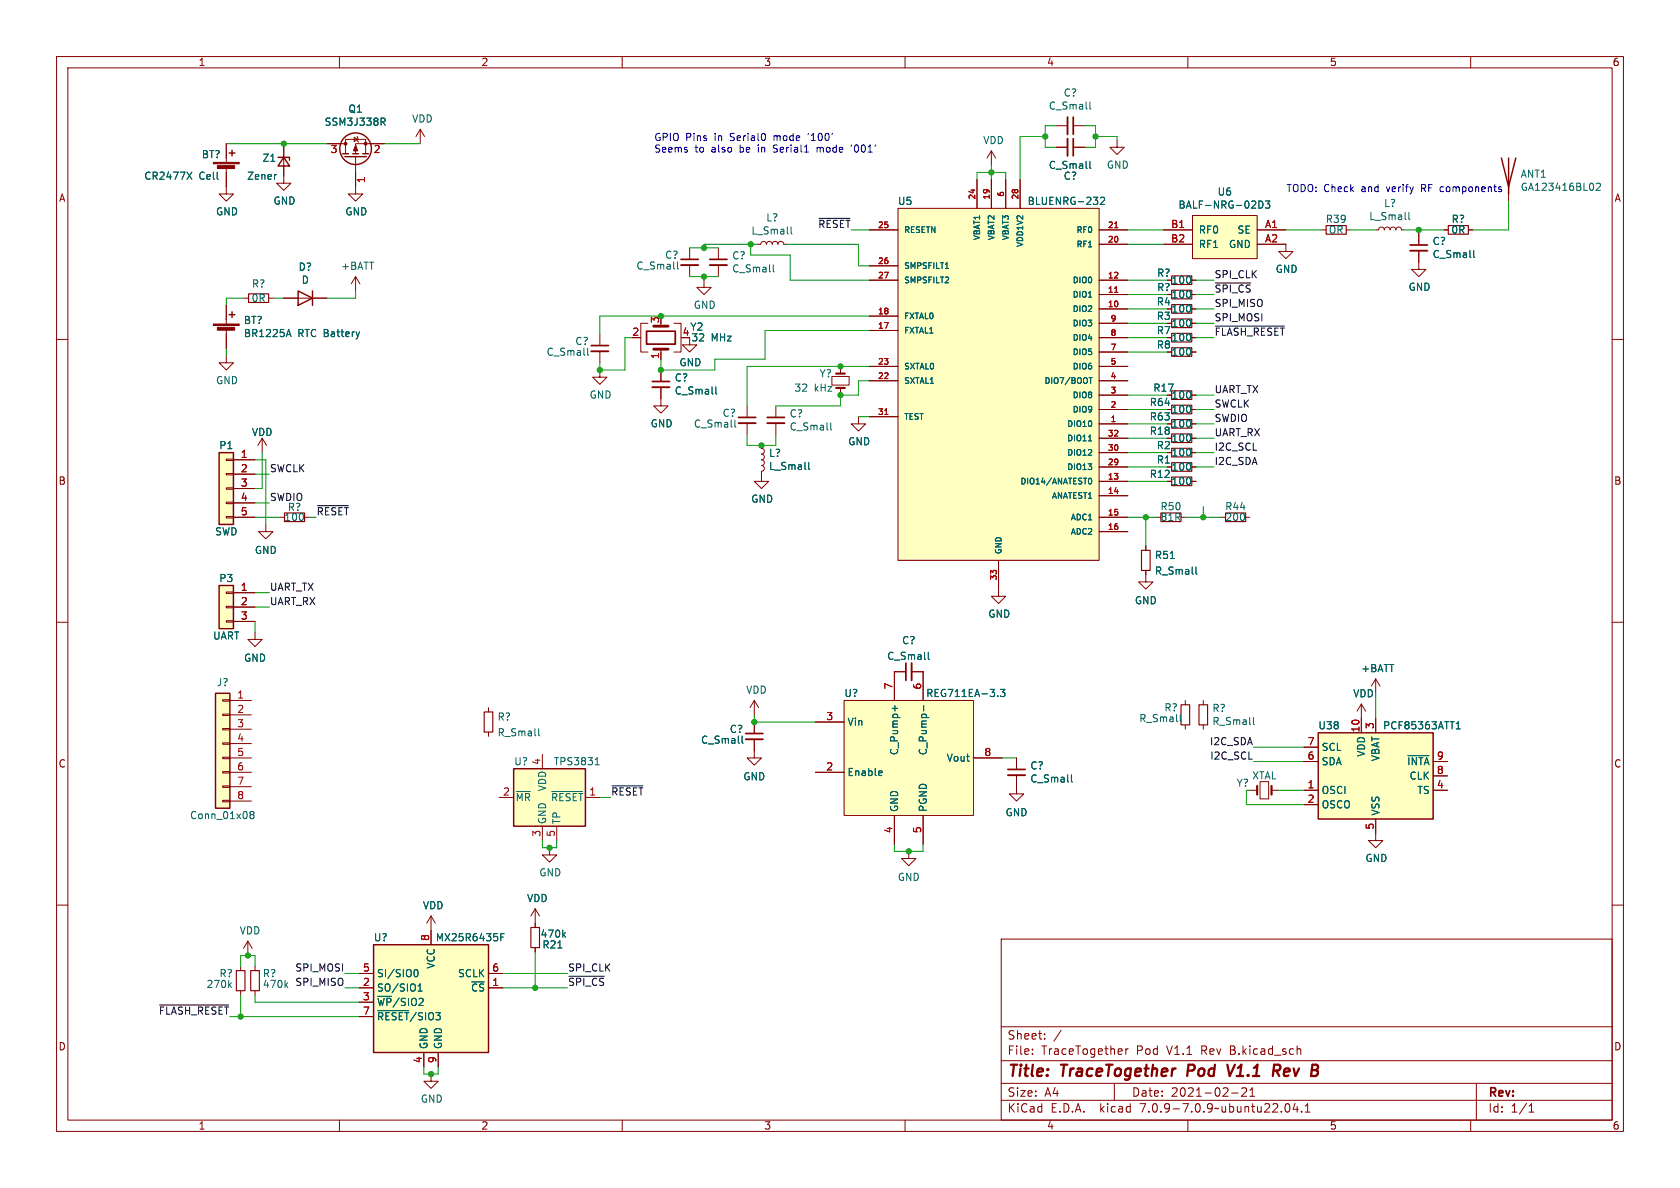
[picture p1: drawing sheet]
<svg xmlns="http://www.w3.org/2000/svg" width="297mm" height="210mm" viewBox="0 0 297 210" stroke-linecap="round" stroke-linejoin="round" font-family="sans-serif">
<g fill="none" stroke="#840000" stroke-width=".18">
<path d="M10 10h277v190h-277zM12 12h273v186h-273zM60 10v2M110 10v2M160 10v2M210 10v2M260 10v2M40 29.7v4.6h1.3l-1.3 1.3-1.3-1.3h1.3M40 25.4v3.3M50.2 26v6.4h1.2l-1.2 1.3-1.3-1.3h1.3M57.8 25.4h3.3M61.1 27.2v-2.6h3.5v2.6"/>
<path d="M62.6 24.3l.6 .3-.6 .4zM62.9 27.7v6.6h1.2l-1.2 1.3-1.3-1.3h1.3M63.1 24.1l.1 .2v.7l.2 .1M67.9 25.4h-5v1.8M74.3 22.9l-.8 1.2M74.3 22.9v2.5M74.3 22.9l.8 1.2M158.7 36.8h35.6v62.3h-35.6zM172.7 31.8v5M175.3 26.7v2.5M175.3 31.8v5M175.3 26.7l-.8 1.2"/>
<path d="M175.3 26.7l.7 1.2M177.8 31.8v5M180.3 31.8v5M186.7 26h2M186.7 22.2h2M189.7 26h2.1M189.7 22.2h2.1M197.5 24.8v1.2h1.3l-1.3 1.3-1.3-1.3h1.3M210.8 38.1h11.4v7.6h-11.4zM266.7 33v2.6M10 60h2M40 54v3.3"/>
<path d="M40 58.3v3.3M43.2 52.7h.7M47.5 52.7h.8M50.2 52.7h7.6M62.9 48.9v2.5M62.9 48.9l-.8 1.3M62.9 48.9l.7 1.3M106 59.1v2M113 59.7h.3M114.6 57.2h-1.3v5h1.3M119.1 57.2h1.3v5h-1.3M121.9 59.7v1.3h1.3l-1.3 1.2-1.3-1.2h1.3"/>
<path d="M121.9 43.8v2M121.9 46.9v2M124.5 49.5v1.3h1.2l-1.2 1.3-1.3-1.3h1.3M127 43.8v2M127 46.9v2M134 43.2h.5l.1-.4 .4-.1 .4 .1 .1 .4 .2-.4 .3-.1 .4 .1 .1 .4 .2-.4 .3-.1 .4 .1 .1 .4 .2-.4 .4-.1 .3 .1 .2 .4h.5M153.7 49.5h5M153.7 58.4h5M153.7 55.9h5M153.7 40.6h5M153.7 47h5M194.3 54.6h5.1"/>
<path d="M194.3 52.1h5.1M194.3 49.5h5.1M194.3 43.2h5.1M194.3 40.6h5.1M194.3 59.7h5.1M194.3 57.2h5.1M205.7 43.2h5.1M205.7 40.6h5.1M210.7 54.6h.8M210.7 52.1h.8M210.7 49.5h.8M210.7 59.7h.8"/>
<path d="M210.7 57.2h.8M222.2 43.2h5.1v1.3h1.3l-1.3 1.2-1.2-1.2h1.2M222.2 40.6h5.1M233.7 40.6h.7M238 40.6h.8M243.2 40.6h.5l.2-.3 .3-.2 .4 .2 .1 .3 .2-.3 .4-.2 .3 .2 .1 .3 .2-.3 .4-.2 .3 .2 .2 .3 .1-.3 .4-.2 .3 .2 .2 .3h.5M250.8 44.3v3.3h1.3l-1.3 1.3-1.2-1.3h1.2M250.8 41.3v2M255.3 40.6h.7M259.6 40.6h.7M285 60h2M40 62.9v1.2h1.3l-1.3 1.3-1.3-1.3h1.3"/>
<path d="M46.4 77.5l-.8 1.2M46.4 77.5v2.5M46.4 77.5l.7 1.2M106 65.4v1.3h1.3l-1.3 1.2-1.2-1.2h1.2M106 62.1v2M116.8 68.5v3.3h1.3l-1.3 1.2-1.2-1.2h1.2M116.8 61.7v1.8M116.8 65.4v2M132.1 71.8v2M132.1 74.8v2M134.6 78.7v.5l.4 .2 .1 .4-.1 .3-.4 .2 .4 .1 .1 .4-.1 .3-.4 .2 .4 .1 .1 .4-.1 .4-.4 .1 .4 .2 .1 .3-.1 .4-.4 .1v1.8h1.3l-1.3 1.3-1.3-1.3h1.3M137.2 71.8v2"/>
<path d="M137.2 74.8v2M147.1 66.5h3v1.6h-3zM148.6 64.8v1.2M148.6 68.6v1.3M151.8 73.7v1.2h1.2l-1.2 1.3-1.3-1.3h1.3M153.7 67.3h5M153.7 64.8h5M153.7 73.7h5M194.3 74.9h5.1M194.3 72.4h5.1M194.3 67.3h5.1M194.3 64.8h5.1"/>
<path d="M194.3 69.9h5.1M194.3 77.5h5.1M194.3 62.2h5.1M206.4 74.9h.7M206.4 72.4h.7M206.4 77.5h.7M210.7 74.9h.8M210.7 72.4h.8M210.7 69.9h.8M210.7 77.5h.8M210.7 62.2h.8M40 91.3h1.3v.3h-1.3z"/>
<path d="M40 88.8h1.3v.2h-1.3zM40 86.2h1.3v.3h-1.3zM40 83.7h1.3v.2h-1.3zM40 81.2h1.3v.2h-1.3zM41.3 91.4h3.8M41.3 81.3h3.8M41.3 83.8h3.8M41.3 86.4h3.8M41.3 88.9h3.8M47 92.7v1.3h1.3l-1.3 1.3-1.3-1.3h1.3M49.5 91.4h.8M53.8 91.4h.8"/>
<path d="M176.5 99.1v6.3h1.3l-1.3 1.3-1.2-1.3h1.2M194.3 85.1h5.1M194.3 87.6h5.1M194.3 91.4h5.1M194.3 94h5.1M194.3 82.6h5.1M194.3 80h5.1M202.6 96.5v.8M204.5 91.4h.7M206.4 85.1h.7M206.4 82.6h.7M208.8 91.4h.7"/>
<path d="M210.7 85.1h.8M210.7 82.6h.8M210.7 80h.8M215.9 91.4h.8M220.2 91.4h.8M10 110h2M40 109.7h1.3v.3h-1.3zM40 107.2h1.3v.2h-1.3zM40 104.6h1.3v.3h-1.3zM41.3 104.8h3.8M41.3 107.3h3.8M41.3 109.9h3.8"/>
<path d="M45.1 111.8v1.2h1.3l-1.3 1.3-1.3-1.3h1.3M160.1 118.7h-2v5.1M161.2 118.7h2v5.1M202.6 100.8v2.1h1.2l-1.2 1.2-1.3-1.2h1.3M285 110h2M39.4 138.9h1.2v.3h-1.2zM39.4 136.4h1.2v.3h-1.2zM39.4 133.9h1.2v.2h-1.2zM39.4 131.3h1.2v.3h-1.2zM39.4 128.8h1.2v.2h-1.2zM39.4 126.2h1.2v.3h-1.2zM39.4 123.7h1.2v.3h-1.2z"/>
<path d="M40.6 123.8h3.8M40.6 126.4h3.8M40.6 128.9h3.8M40.6 131.4h3.8M40.6 134h3.8M40.6 136.5h3.8M40.6 139.1h3.8M86.4 125.1v.8M86.4 129.4v.8M95.9 133.4v2.5M133.3 130.7v3.3h1.3l-1.3 1.3-1.2-1.3h1.2M133.3 123.8v2.6"/>
<path d="M133.3 127.6v2.1M133.3 123.8l-.7 1.3M133.3 123.8l.8 1.3M144.1 136.5h5.1M144.1 127.6h5.1M149.2 123.8h22.9v20.3h-22.9zM172.1 134h5.1M179.7 137v3.3h1.3l-1.3 1.3-1.3-1.3h1.3M179.7 134v2M209.5 123.8v.8M209.5 128.1v.8M212.7 123.8v.8"/>
<path d="M212.7 128.1v.8M221 139.7h1.2M222.8 138.2h1.5v3h-1.5zM224.8 139.7h1.3M230.5 139.7h2.5M230.5 134.6h2.5M230.5 132.1h2.5M240.7 124.5v5M240.7 124.5l-.8 1.2M240.7 124.5l.7 1.2M243.2 120l-.8 1.3M243.2 120v2.6"/>
<path d="M243.2 127v2.5M243.2 120l.8 1.3M253.4 139.7h2.5M253.4 134.6h2.5M253.4 137.2h2.5M10 160h2M39.4 141.5h1.2v.2h-1.2zM40.6 141.6h3.8M88.3 141h2.5M95.9 146.1v2.5M97.2 149.9v1.2h1.2l-1.2 1.3-1.3-1.3h1.3M98.4 146.1v2.5"/>
<path d="M103.5 141h2.5M158.1 144.1v5.1M160.7 150.5v1.3h1.2l-1.2 1.2-1.3-1.2h1.3M163.2 144.1v5.1M230.5 142.2h2.5M243.2 144.8v3.8h1.3l-1.3 1.3-1.3-1.3h1.3M285 160h2M42.5 170.8v.8M42.5 175.1v.8M43.8 166.4l-.7 1.2M43.8 166.4v2.5M43.8 166.4l.8 1.2"/>
<path d="M45.1 170.8v.8M45.1 175.1v.8M63.5 174.6h2.5M63.5 177.2h2.5M63.5 172.1h2.5M63.5 179.7h2.5M76.2 161.9v5.1M76.2 161.9l-.8 1.3M76.2 161.9l.8 1.3M86.4 174.6h2.5M86.4 172.1h2.5M94.6 160.7l-.7 1.2"/>
<path d="M94.6 160.7v3.3M94.6 167.5v.8M94.6 160.7l.8 1.2M177 166h108v32h-108zM60 198v2M74.9 186.1v2.5M76.2 189.9v1.2h1.3l-1.3 1.3-1.3-1.3h1.3M77.5 186.1v2.5M110 198v2M160 198v2M177 194.5h108M177 191.5h108"/>
<path d="M177 187.5h108M177 181.5h108M182.5 186.3v.1M182.5 185.5v.1M184.7 183.6v.1M184.7 182.8v.1M187.6 182.1l-1.3 2M197 191.5v3M199 185.4v1M199.5 185.4l-.3 .1-.2 .2M210 198v2M217.7 193.2h1.2"/>
<path d="M219.5 192.4l.6-.1 .2 .1 .1 .3-.9 1.1h.9M221 193.8h.8M221 192.7l.4-.4v1.5M227.3 195.2l.2-.1a.81 .81 0 0 1 .6 .6 .81 .81 0 0 1-.3 .8l-.1 .1a.81 .81 0 0 1-.4-1.4zM229 195l-.4 1.1h.9M229.3 195.6v1M229.5 185.4h.2l.3 .2v.8M230.1 196.5v.1M230.7 196.6h.9M230.7 195.5l.5-.4v1.5M260 198v2M261 191.5v6.5"/>
<path d="M270.3 196.6h.9M270.3 195.5l.4-.4v1.5"/>
</g>
<path d="M210.1 188.2l-.2 2M217 188.2l.4 2 .9-2M225.3 188.2l.9 .1a.58 .58 0 0 1-.3 1h-.8M225.6 189.3l.6 .9" fill="none" stroke="#840000" stroke-width=".4"/>
<path d="M188.7 20.7v3M188.7 24.5v3.1M120.4 46.9h3M125.5 46.9h3M249.3 44.3h3M104.5 62.1h3.1M115.3 68.5h3.1M130.6 74.8h3M135.6 74.8h3.1M161.2 117.2v3.1M131.8 130.7h3.1M178.2 137h3" fill="none" stroke="#840000" stroke-width=".33"/>
<g fill="none" stroke="#840000" stroke-width=".3">
<path d="M189.7 20.7v3M189.7 24.5v3.1M114.3 58.5h5.1v2.3h-5.1zM120.4 45.8h3M125.5 45.8h3M249.3 43.3h3M104.5 61.1h3.1M115.3 67.4h3.1M130.6 73.8h3M135.6 73.8h3.1M160.1 117.2v3.1M131.8 129.7h3.1"/>
<path d="M178.2 136h3"/>
</g>
<g fill="none" stroke="#006464" stroke-width=".18">
<path d="M192.7 18v1.1l.2 .2M33.1 30.4l.8 1.3M33.9 30.4l-.8 1.3M48.8 30.8h.1M67.4 20.9h.5l.2 .2-.1 .4h-.6M67.7 21.5l.4 .6M192.7 28.5v1.1l.2 .2M194.6 35l.4-.1 .3 .3-.8 .9h.8M222.6 35.5a.64 .64 0 0 1 .7 .7 .64 .64 0 0 1-.7 .6M223.7 35.5h.8l-.4 .5 .3 .1v.6l-.2 .1-.5-.1M249.1 37.6v1.1l.2 .1M282.2 32.5l.5-.1 .2 .3-.8 1h.8"/>
<path d="M50.7 59.1h.6M51 58.2l.5 1.3M63.6 58.7l-.3 .8M119.8 46.3v1.1l.1 .2M136.7 46.8v1.1l.2 .2M139.9 40.1v1.1l.1 .2M167.1 47.5h.6M260.5 44.3v1.1l.2 .1M103.9 61.5v1.1l.2 .2M126.5 68.4v1.1l.2 .2M129.9 74.2v1.1l.2 .2M146.9 74.7v1.1l.1 .2"/>
<path d="M192.4 77.9h.6M192.5 66.8h.6M192.8 66.8v1M143 81.7v1.1l.1 .2M192.5 84.7l.2-.2a.54 .54 0 0 1 .3 .5 .54 .54 0 0 1-.3 .6l-.2-.2M206.9 98.7h.7M164.1 115.3v1.1l.2 .2M211.4 100.2v1.1l.2 .2M91.3 139.9h2.5M95.2 128.8v1.1l.2 .2M97.5 139.9h5.5M105.2 135.2h.7"/>
<path d="M105.3 134.2l.3-.3v1.3M131.2 130.1v1.1l.2 .2M155.8 136.3l.1 .3-.6 .1M155.9 137l-.1 .1M158.2 124.7v1M163.3 124.7v1M176.4 123v.1M176.9 121.9h.7l-.4 .4 .4 .2v.5l-.2 .1-.5-.1M189.4 137v1.1l.2 .1M208.7 126.3v1.1l.1 .2M221.6 126.8v1.1l.2 .2M248.9 133.6h3.7"/>
<path d="M257.4 128.8h.8M257.4 127.9l.4-.3v1.2M44.4 144l-.2-.2 .2-.3h.3l.2 .2-.2 .3M44.4 144l-.2 .2v.4l.2 .1h.4l.1-.2v-.3l-.2-.2M44.4 144h.3M40.6 174.1l.3 .5M40.9 173.7l-.5 .5M50.5 174.1l.4 .5M50.9 173.7l-.5 .5M66.8 178.7h5.5M73.2 171.6l.3-.2a.68 .68 0 0 1 .4 .6 .68 .68 0 0 1-.4 .7l-.3-.3M73.9 175.2h.7"/>
<path d="M73.9 174.3l.4-.4v1.3M88.5 165.6h.5M89.1 165h-.6v1.3M98.6 167.6h.7M99.6 165.2l.4 .5M100 164.8l-.5 .5"/>
</g>
<path d="M147.8 66h1.6M147.8 68.6h1.6M222.2 138.9v1.6M224.8 138.9v1.6" fill="none" stroke="#840000" stroke-width=".38"/>
<g fill="none" stroke="#840000" stroke-width=".25">
<path d="M40.5 27.1h1M41 26.5v1.1M49.1 27.8h2.1v.5M50.2 27.8l1 1.5h-2.1zM60.6 27.2h1M61 27.7h3.8M62.4 27.2h1M64.1 27.2h1.1M265.4 27.9l1.3 5.1 1.3-5.1M266.7 27.9v6.4M40.5 55.6h1M41 55.1v1"/>
<path d="M52.7 51.4l2.5 1.3-2.5 1.3zM55.2 51.4v2.6M38.7 80h2.6v12.7h-2.6zM38.7 103.5h2.6v7.6h-2.6zM38.1 122.6h2.5v20.3h-2.5zM90.8 135.9h12.7v10.2h-12.7zM233 129.5h20.4v15.3h-20.4zM66 167h20.4v19.1h-20.4z"/>
<circle cx="62.9" cy="26.3" r="2.79"/>
</g>
<g fill="none" stroke="#840000" stroke-width=".2">
<path d="M234.4 39.9h3.6v1.5h-3.6zM256 39.9h3.6v1.5h-3.6zM43.9 51.9h3.6v1.6h-3.6zM207.1 56.4h3.6v1.5h-3.6zM207.1 53.8h3.6v1.6h-3.6zM207.1 48.8h3.6v1.5h-3.6zM207.1 51.3h3.6v1.5h-3.6zM207.1 58.9h3.6v1.6h-3.6zM207.1 79.2h3.6v1.6h-3.6zM207.1 74.2h3.6v1.5h-3.6zM207.1 69.1h3.6v1.5h-3.6zM207.1 76.7h3.6v1.5h-3.6z"/>
<path d="M207.1 71.6h3.6v1.6h-3.6zM207.1 61.5h3.6v1.5h-3.6zM50.3 90.7h3.5v1.5h-3.5zM201.8 97.3h1.5v3.5h-1.5zM205.2 90.7h3.6v1.5h-3.6zM207.1 84.3h3.6v1.6h-3.6zM207.1 81.8h3.6v1.5h-3.6zM216.7 90.7h3.5v1.5h-3.5zM85.6 125.9h1.5v3.5h-1.5zM208.8 124.6h1.5v3.5h-1.5zM212 124.6h1.5v3.5h-1.5zM41.8 171.6h1.5v3.5h-1.5z"/>
<path d="M44.3 171.6h1.5v3.5h-1.5zM93.9 164h1.5v3.5h-1.5z"/>
</g>
<g fill="#840000" stroke="#840000" stroke-width=".18">
<path d="M37.7 57.3h4.6v.2h-4.6z"/>
<path d="M38.4 57.9h3.1v.5h-3.1z"/>
<path d="M62.9 25.7l.3 1h-.7z"/>
<path d="M37.7 28.7h4.6v.3h-4.6z"/>
<path d="M38.4 29.3h3.1v.5h-3.1z"/>
<circle cx="64.6" cy="25.4" r=".25"/>
<circle cx="61.1" cy="25.4" r=".25"/>
</g>
<g fill="#ffffc2" stroke="#ffffc2" stroke-width=".18">
<path d="M158.7 36.8h35.6v62.3h-35.6z"/>
<path d="M90.8 135.9h12.7v10.2h-12.7z"/>
<path d="M38.7 103.5h2.6v7.6h-2.6z"/>
<path d="M38.1 122.6h2.5v20.3h-2.5z"/>
<path d="M38.7 80h2.6v12.7h-2.6z"/>
<path d="M149.2 123.8h22.9v20.3h-22.9z"/>
<path d="M66 167h20.4v19.1h-20.4z"/>
<path d="M233 129.5h20.4v15.3h-20.4z"/>
<path d="M210.8 38.1h11.4v7.6h-11.4z"/>
</g>
<path d="M197 51.7h.6M197 40.3h.6M156.4 73.3h.6" fill="none" stroke="#a90000" stroke-width=".18"/>
<path d="M115.6 57.7h2.5M115.6 61.7h2.5" fill="none" stroke="#840000" stroke-width=".51"/>
<path d="M144.8 38.6h5.5M214.9 50h6.2M214.9 57.6h12.2M56.1 89.4h5.5M108.2 138.9h5.5M28.2 177.7h12.2M100.6 172.6h6.2" fill="none" stroke="#0f0f0f" stroke-width=".18"/>
<path d="M136.7 26.8l.2 .1M137 25.6l-.3 .3 .3 .3M142.9 23.6l-.1 .2M144.5 26v.9M144.8 26l-.3 .2M150.6 25.6l-.2 .3M265.4 33.5v.3" fill="none" stroke="#0000c2" stroke-width=".18"/>
<g fill="none" stroke="#009600" stroke-width=".18">
<path d="M40 25.4h17.8M50.2 25.4v.6M67.9 25.4h6.4M172.7 31.8v-1.3h5.1v1.3M175.3 29.2v2.6M184.8 24.1h-4.5v7.7M186.7 22.2h-1.9v3.8h1.9M191.8 22.2h1.9v3.8h-1.9M193.7 24.1h3.8v.7M266.7 35.6v5h-6.4M43.2 52.7h-3.2v1.3M48.3 52.7h1.9"/>
<path d="M62.9 51.4v1.3h-5.1M111.8 59.7h-1.3v5.7h-4.5v-1.3M121.9 43.8h5.1M121.9 48.9h5.1M124.5 48.9v.6M132.7 43.2v1.9h7v4.4h14M134 43.2h-9.5v.6M139.1 43.2h12.7v3.8h1.9M150.5 40.6h3.2M153.7 58.4h-18.4v5.1h-8.9v1.9h-9.6v-1.9M153.7 55.9h-47.7v3.2M199.4 40.6h6.3"/>
<path d="M199.4 57.2h7M199.4 59.7h7M199.4 54.6h7M199.4 49.5h7M199.4 52.1h7M199.4 43.2h6.3M211.5 57.2h3.1M211.5 59.7h3.1M211.5 54.6h3.1M211.5 49.5h3.1M211.5 52.1h3.1M227.3 40.6h6.4"/>
<path d="M238.8 40.6h4.4M248.3 40.6h7M250.8 40.6v.7M40 61.6v1.3M132.1 76.8v1.9h5.1v-1.9M151.8 73.7h1.9M153.7 67.3h-1.9v2.6h-3.2v1.9h-11.4M153.7 64.8h-21.6v7M199.4 69.9h7M199.4 72.4h7M199.4 74.9h7M199.4 77.5h7"/>
<path d="M199.4 62.2h7M211.5 69.9h3.1M211.5 72.4h3.1M211.5 74.9h3.1M211.5 77.5h3.1M45.1 91.4h4.4M45.1 81.3h1.9v11.4M45.1 83.8h2.5M45.1 88.9h2.5M46.4 80v6.4h-1.3M54.6 91.4h1.3M199.4 82.6h7"/>
<path d="M199.4 85.1h7M199.4 91.4h5.1M199.4 80h7M202.6 91.4v5.1M209.5 91.4h6.4M211.5 82.6h3.1M211.5 80h3.1M212.7 89.5v1.9M45.1 109.9v1.9M45.1 104.8h2.5M45.1 107.3h2.5M133.3 126.4v1.2h10.8"/>
<path d="M177.2 134h2.5M220.3 139.7v2.5h10.2M221.6 134.6h8.9M221.6 132.1h8.9M226.1 139.7h4.4M243.2 122.6v4.4M95.9 148.6v1.3h2.5v-1.3M106 141h1.9M158.1 149.2v1.3h5.1v-1.3M42.5 170.8v-1.9h2.6v1.9M42.5 175.9v3.8h21M45.1 175.9v1.3h18.4"/>
<path d="M61 172.1h2.5M61 174.6h2.5M88.9 172.1h11.4M88.9 174.6h11.4M94.6 168.3v6.3M74.9 188.6v1.3h2.6v-1.3"/>
</g>
<g fill="#009600" stroke="#009600" stroke-width=".18">
<circle cx="76.2" cy="189.9" r=".46"/>
<circle cx="94.6" cy="174.6" r=".46"/>
<circle cx="97.2" cy="149.9" r=".46"/>
<circle cx="43.8" cy="168.9" r=".46"/>
<circle cx="132.7" cy="43.2" r=".46"/>
<circle cx="116.8" cy="65.4" r=".46"/>
<circle cx="134.6" cy="78.7" r=".46"/>
<circle cx="124.5" cy="43.8" r=".46"/>
<circle cx="106" cy="65.4" r=".46"/>
<circle cx="116.8" cy="55.9" r=".46"/>
<circle cx="124.5" cy="48.9" r=".46"/>
<circle cx="50.2" cy="25.4" r=".46"/>
<circle cx="133.3" cy="127.6" r=".46"/>
<circle cx="148.6" cy="64.8" r=".46"/>
<circle cx="148.6" cy="69.9" r=".46"/>
<circle cx="160.7" cy="150.5" r=".46"/>
<circle cx="250.8" cy="40.6" r=".46"/>
<circle cx="184.8" cy="24.1" r=".46"/>
<circle cx="175.3" cy="30.5" r=".46"/>
<circle cx="193.7" cy="24.1" r=".46"/>
<circle cx="202.6" cy="91.4" r=".46"/>
<circle cx="212.7" cy="91.4" r=".46"/>
</g>
<g font-size="2.8" fill="#840000">
<text x="178" y="190.9">Title:</text>
<text x="187.7" y="190.9">TraceTogether</text>
<text x="210.7" y="190.9">Pod</text>
<text x="218.7" y="190.9">V1.1</text>
<text x="227.5" y="190.9">Rev</text>
</g>
<g font-size="2.1" fill="#840000">
<text x="178" y="184">Sheet:</text>
<text x="178" y="186.7">File:</text>
<text x="184.1" y="186.7">TraceTogether</text>
<text x="201" y="186.7">Pod</text>
<text x="206.5" y="186.7">V1.1</text>
<text x="212.6" y="186.7">Rev</text>
<text x="217.9" y="186.7">B.kicad_sch</text>
<text x="178" y="196.9">KiCad</text>
<text x="178" y="194.1">Size:</text>
<text x="184.7" y="194.1">A4</text>
<text x="185.7" y="196.9">E.D.A.</text>
<text x="194.6" y="196.9">kicad</text>
<text x="200" y="194.1">Date:</text>
<text x="201.8" y="196.9">7.0.9-7.0.9~ubuntu22.04.1</text>
<text x="207" y="194.1">2021-02-21</text>
<text x="263" y="194.3">Rev:</text>
<text x="263" y="196.9">Id:</text>
<text x="267.1" y="196.9">1/1</text>
</g>
<g font-size="1.8" fill="#840000">
<text x="35" y="11.9">1</text>
<text x="85" y="11.9">2</text>
<text x="135" y="11.9">3</text>
<text x="185" y="11.9">4</text>
<text x="235" y="11.9">5</text>
<text x="285" y="11.9">6</text>
<text x="10.3" y="35.9">A</text>
<text x="285.3" y="35.9">A</text>
<text x="204.5" y="49.1">R?</text>
<text x="204.5" y="51.7">R?</text>
<text x="204.4" y="56.7">R3</text>
<text x="204.4" y="54.2">R4</text>
<text x="204.4" y="59.3">R7</text>
<text x="204.4" y="61.8">R8</text>
<text x="203.8" y="69.4">R17</text>
<text x="204.4" y="79.6">R2</text>
<text x="10.3" y="85.9">B</text>
<text x="285.3" y="85.9">B</text>
<text x="10.3" y="135.9">C</text>
<text x="285.3" y="135.9">C</text>
<text x="10.3" y="185.9">D</text>
<text x="285.3" y="185.9">D</text>
<text x="35" y="199.9">1</text>
<text x="85" y="199.9">2</text>
<text x="135" y="199.9">3</text>
<text x="185" y="199.9">4</text>
<text x="235" y="199.9">5</text>
<text x="285" y="199.9">6</text>
</g>
<g font-size="1.8" fill="#006464">
<text x="187.9" y="17.3">C?</text>
<text x="57.3" y="22.4">SSM3J338R</text>
<text x="61.5" y="20.1">Q1</text>
<text x="72.8" y="21.9">VDD</text>
<text x="185.3" y="19.6">C_Small</text>
<text x="35.6" y="28.2">BT?</text>
<text x="46.3" y="28.8">Z1</text>
<text x="173.7" y="25.7">VDD</text>
<text x="25.4" y="32">CR2477X</text>
<text x="35.2" y="32">Cell</text>
<text x="43.6" y="32">Zener</text>
<text x="185.3" y="30.1">C_Small</text>
<text x="187.9" y="32">C?</text>
<text x="195.6" y="30">GND</text>
<text x="215.2" y="34.8">U6</text>
<text x="268.7" y="31.6">ANT1</text>
<text x="268.7" y="33.9">GA123416BL02</text>
<text x="38.1" y="38.3">GND</text>
<text x="48.3" y="36.4">GND</text>
<text x="61" y="38.3">GND</text>
<text x="132.7" y="41.7">L_Small</text>
<text x="135.4" y="39.3">L?</text>
<text x="158.6" y="36.4">U5</text>
<text x="181.6" y="36.4">BLUENRG-232</text>
<text x="208.2" y="37.1">BALF-NRG-02D3</text>
<text x="211.8" y="41.5">RF0</text>
<text x="218.7" y="41.5">SE</text>
<text x="234.3" y="39.6">R39</text>
<text x="234.8" y="41.5">OR</text>
<text x="242" y="39.1">L_Small</text>
<text x="244.6" y="36.8">L?</text>
<text x="256.5" y="41.5">0R</text>
<text x="256.5" y="39.6">R?</text>
<text x="60.2" y="47.9">+BATT</text>
<text x="112.4" y="47.9">C_Small</text>
<text x="117.5" y="45.9">C?</text>
<text x="129.3" y="46.1">C?</text>
<text x="211.8" y="44">RF1</text>
<text x="217.2" y="44">GND</text>
<text x="253.2" y="43.5">C?</text>
<text x="253.2" y="45.8">C_Small</text>
<text x="44.4" y="53.6">0R</text>
<text x="44.4" y="51">R?</text>
<text x="52.7" y="48.1">D?</text>
<text x="53.2" y="50.4">D</text>
<text x="129.3" y="48.4">C_Small</text>
<text x="207" y="50.4">100</text>
<text x="207" y="52.9">100</text>
<text x="225.4" y="48.4">GND</text>
<text x="248.9" y="51.6">GND</text>
<text x="43" y="57.5">BT?</text>
<text x="43" y="59.8">BR1225A</text>
<text x="52.6" y="59.8">RTC Battery</text>
<text x="121.9" y="58.6">Y2</text>
<text x="122.6" y="54.8">GND</text>
<text x="207" y="58">100</text>
<text x="207" y="55.5">100</text>
<text x="96.5" y="63.1">C_Small</text>
<text x="101.6" y="61.2">C?</text>
<text x="120" y="64.9">GND</text>
<text x="122.1" y="60.6">32</text>
<text x="125.7" y="60.6">MHz</text>
<text x="207" y="60.6">100</text>
<text x="207" y="63.1">100</text>
<text x="38.1" y="68.1">GND</text>
<text x="104.1" y="70.7">GND</text>
<text x="119.2" y="67.6">C?</text>
<text x="119.2" y="70">C_Small</text>
<text x="140.3" y="69.4">32</text>
<text x="143.9" y="69.4">kHz</text>
<text x="144.8" y="66.9">Y?</text>
<text x="203.2" y="72">R64</text>
<text x="207" y="70.7">100</text>
<text x="44.4" y="77.3">VDD</text>
<text x="114.9" y="75.7">GND</text>
<text x="122.6" y="75.8">C_Small</text>
<text x="127.6" y="73.9">C?</text>
<text x="139.5" y="74">C?</text>
<text x="139.5" y="76.3">C_Small</text>
<text x="203.2" y="74.5">R63</text>
<text x="203.2" y="77.1">R18</text>
<text x="207" y="75.8">100</text>
<text x="207" y="73.3">100</text>
<text x="38.7" y="79.6">P1</text>
<text x="135.8" y="81">L?</text>
<text x="135.8" y="83.3">L_Small</text>
<text x="149.9" y="78.9">GND</text>
<text x="204.4" y="82.1">R1</text>
<text x="207" y="83.4">100</text>
<text x="207" y="80.9">100</text>
<text x="207" y="78.3">100</text>
<text x="132.7" y="89.1">GND</text>
<text x="203.2" y="84.7">R12</text>
<text x="207" y="86">100</text>
<text x="37.9" y="94.8">SWD</text>
<text x="50.2" y="92.3">100</text>
<text x="50.8" y="90.5">R?</text>
<text x="205.1" y="90.4">R50</text>
<text x="205.1" y="92.3">81R</text>
<text x="216.5" y="90.4">R44</text>
<text x="216.5" y="92.3">200</text>
<text x="45" y="98.1">GND</text>
<text x="204.1" y="99">R51</text>
<text x="204.1" y="101.8">R_Small</text>
<text x="38.7" y="103.1">P3</text>
<text x="200.5" y="107">GND</text>
<text x="37.6" y="113.3">UART</text>
<text x="174.6" y="109.4">GND</text>
<text x="43" y="117.2">GND</text>
<text x="156.7" y="116.9">C_Small</text>
<text x="159.4" y="114.1">C?</text>
<text x="240.6" y="119">+BATT</text>
<text x="38.2" y="121.5">J?</text>
<text x="131.8" y="122.8">VDD</text>
<text x="149.2" y="123.4">U?</text>
<text x="163.6" y="123.4">REG711EA-3.3</text>
<text x="205.7" y="126">R?</text>
<text x="239.1" y="123.5">VDD</text>
<text x="87.9" y="127.6">R?</text>
<text x="87.9" y="130.4">R_Small</text>
<text x="123.8" y="131.7">C_Small</text>
<text x="128.9" y="129.8">C?</text>
<text x="149.7" y="128.5">Vin</text>
<text x="201.3" y="127.9">R_Small</text>
<text x="214.2" y="126.1">R?</text>
<text x="214.2" y="128.4">R_Small</text>
<text x="233" y="129.1">U38</text>
<text x="244.4" y="129.1">PCF85363ATT1</text>
<text x="90.8" y="135.5">U?</text>
<text x="97.8" y="135.5">TPS3831</text>
<text x="149.7" y="137.4">Enable</text>
<text x="159" y="133.6" transform="rotate(-90 159 133.6)">C_Pump+</text>
<text x="164.1" y="133.6" transform="rotate(-90 164.1 133.6)">C_Pump-</text>
<text x="167.3" y="134.8">Vout</text>
<text x="182.1" y="136.2">C?</text>
<text x="221.3" y="138">XTAL</text>
<text x="233.6" y="135.5">SDA</text>
<text x="233.6" y="132.9">SCL</text>
<text x="241.5" y="133.9" transform="rotate(-90 241.5 133.9)">VDD</text>
<text x="244.1" y="134.7" transform="rotate(-90 244.1 134.7)">VBAT</text>
<text x="248.7" y="135.5">~{INTA}</text>
<text x="91.1" y="141.8">~{MR}</text>
<text x="96.7" y="140" transform="rotate(-90 96.7 140)">VDD</text>
<text x="97.3" y="141.8">~{RESET}</text>
<text x="131.3" y="138.1">GND</text>
<text x="159" y="143.6" transform="rotate(-90 159 143.6)">GND</text>
<text x="164.1" y="143.6" transform="rotate(-90 164.1 143.6)">PGND</text>
<text x="182.1" y="138.5">C_Small</text>
<text x="233.6" y="140.6">OSCI</text>
<text x="233.6" y="143.1">OSCO</text>
<text x="249.1" y="138">CLK</text>
<text x="250.5" y="140.6">TS</text>
<text x="33.5" y="145">Conn_01x08</text>
<text x="96.7" y="145.8" transform="rotate(-90 96.7 145.8)">GND</text>
<text x="99.3" y="145.8" transform="rotate(-90 99.3 145.8)">TP</text>
<text x="177.7" y="144.5">GND</text>
<text x="244.1" y="144.3" transform="rotate(-90 244.1 144.3)">VSS</text>
<text x="95.2" y="155.1">GND</text>
<text x="158.6" y="155.9">GND</text>
<text x="241.3" y="152.6">GND</text>
<text x="74.7" y="160.9">VDD</text>
<text x="93.1" y="159.7">VDD</text>
<text x="42.3" y="165.4">VDD</text>
<text x="66" y="166.6">U?</text>
<text x="76.9" y="166.6">MX25R6435F</text>
<text x="95.5" y="166">470k</text>
<text x="95.8" y="167.9">R21</text>
<text x="38.7" y="172.9">R?</text>
<text x="46.4" y="172.9">R?</text>
<text x="66.5" y="172.9">SI/SIO0</text>
<text x="77.1" y="171.3" transform="rotate(-90 77.1 171.3)">VCC</text>
<text x="80.9" y="172.9">SCLK</text>
<text x="36.4" y="174.9">270k</text>
<text x="46.4" y="174.9">470k</text>
<text x="66.5" y="175.5">SO/SIO1</text>
<text x="66.5" y="178">~{WP}/SIO2</text>
<text x="83.2" y="175.5">~{CS}</text>
<text x="66.5" y="180.6">~{RESET}/SIO3</text>
<text x="75.8" y="185.5" transform="rotate(-90 75.8 185.5)">GND</text>
<text x="78.3" y="185.5" transform="rotate(-90 78.3 185.5)">GND</text>
<text x="74.3" y="195.1">GND</text>
</g>
<g font-size="1.8" fill="#a90000">
<text x="58.3" y="27.4">3</text>
<text x="66" y="27.4">2</text>
<text x="64.8" y="32.5" transform="rotate(-90 64.8 32.5)">1</text>
<text x="206.9" y="40.4">B1</text>
<text x="223.5" y="40.4">A1</text>
<text x="206.9" y="42.9">B2</text>
<text x="223.5" y="42.9">A2</text>
<text x="111.7" y="59.4">2</text>
<text x="116.6" y="57.2" transform="rotate(-90 116.6 57.2)">3</text>
<text x="120.6" y="59.4">4</text>
<text x="116.6" y="63.6" transform="rotate(-90 116.6 63.6)">1</text>
<text x="42.5" y="81">1</text>
<text x="42.5" y="83.6">2</text>
<text x="42.5" y="86.1">3</text>
<text x="42.5" y="88.6">4</text>
<text x="42.5" y="91.2">5</text>
<text x="42.5" y="104.5">1</text>
<text x="42.5" y="107.1">2</text>
<text x="42.5" y="109.6">3</text>
<text x="41.8" y="123.6">1</text>
<text x="157.9" y="122" transform="rotate(-90 157.9 122)">7</text>
<text x="162.9" y="122" transform="rotate(-90 162.9 122)">6</text>
<text x="41.8" y="126.1">2</text>
<text x="41.8" y="128.7">3</text>
<text x="41.8" y="131.2">4</text>
<text x="146" y="127.4">3</text>
<text x="231.1" y="131.8">7</text>
<text x="240.4" y="129.6" transform="rotate(-90 240.4 129.6)">10</text>
<text x="243" y="129" transform="rotate(-90 243 129)">3</text>
<text x="41.8" y="133.7">5</text>
<text x="41.8" y="136.3">6</text>
<text x="95.6" y="135.3" transform="rotate(-90 95.6 135.3)">4</text>
<text x="146" y="136.3">2</text>
<text x="173.9" y="133.7">8</text>
<text x="231.1" y="134.4">6</text>
<text x="253.9" y="136.9">8</text>
<text x="253.9" y="134.4">9</text>
<text x="41.8" y="138.8">7</text>
<text x="41.8" y="141.4">8</text>
<text x="88.8" y="140.7">2</text>
<text x="104.1" y="140.7">1</text>
<text x="231.1" y="139.4">1</text>
<text x="231.1" y="142">2</text>
<text x="253.9" y="139.4">4</text>
<text x="95.6" y="148" transform="rotate(-90 95.6 148)">3</text>
<text x="98.2" y="148" transform="rotate(-90 98.2 148)">5</text>
<text x="157.9" y="147.4" transform="rotate(-90 157.9 147.4)">4</text>
<text x="162.9" y="147.4" transform="rotate(-90 162.9 147.4)">5</text>
<text x="243" y="146.8" transform="rotate(-90 243 146.8)">5</text>
<text x="75.9" y="166.4" transform="rotate(-90 75.9 166.4)">8</text>
<text x="64.1" y="171.8">5</text>
<text x="86.9" y="171.8">6</text>
<text x="64.1" y="174.4">2</text>
<text x="64.1" y="176.9">3</text>
<text x="64.1" y="179.5">7</text>
<text x="86.9" y="174.4">1</text>
<text x="74.7" y="188" transform="rotate(-90 74.7 188)">4</text>
<text x="77.2" y="188" transform="rotate(-90 77.2 188)">9</text>
</g>
<g font-size="1.8" fill="#0000c2">
<text x="115.6" y="25">GPIO Pins</text>
<text x="115.6" y="27.1">Seems</text>
<text x="122.8" y="27.1">to</text>
<text x="125.9" y="27.1">also</text>
<text x="126.4" y="25">in</text>
<text x="129.4" y="25">Serial0</text>
<text x="131.1" y="27.1">be</text>
<text x="134.5" y="27.1">in</text>
<text x="137.2" y="25">mode</text>
<text x="137.4" y="27.1">Serial1</text>
<text x="143.5" y="25">'100'</text>
<text x="145.3" y="27.1">mode</text>
<text x="151.5" y="27.1">'001'</text>
<text x="227.3" y="34">TODO: Check</text>
<text x="240.8" y="34">and</text>
<text x="245.4" y="34">verify</text>
<text x="251.7" y="34">RF components</text>
</g>
<g font-size="1.8" fill="#0f0f0f">
<text x="144.5" y="40.4">~{RESET}</text>
<text x="214.6" y="51.8">~{SPI_CS}</text>
<text x="214.6" y="49.3">SPI_CLK</text>
<text x="214.6" y="56.9">SPI_MOSI</text>
<text x="214.6" y="59.4">~{FLASH_RESET}</text>
<text x="214.6" y="54.3">SPI_MISO</text>
<text x="214.6" y="69.6">UART_TX</text>
<text x="214.6" y="77.2">UART_RX</text>
<text x="214.6" y="74.7">SWDIO</text>
<text x="214.6" y="72.1">SWCLK</text>
<text x="47.6" y="83.6">SWCLK</text>
<text x="214.6" y="79.7">I2C_SCL</text>
<text x="214.6" y="82.3">I2C_SDA</text>
<text x="47.6" y="88.6">SWDIO</text>
<text x="55.9" y="91.2">~{RESET}</text>
<text x="47.6" y="104.5">UART_TX</text>
<text x="47.6" y="107.1">UART_RX</text>
<text x="213.8" y="131.8">I2C_SDA</text>
<text x="213.9" y="134.4">I2C_SCL</text>
<text x="107.9" y="140.7">~{RESET}</text>
<text x="52.1" y="171.8">SPI_MOSI</text>
<text x="100.3" y="171.8">SPI_CLK</text>
<text x="52.1" y="174.4">SPI_MISO</text>
<text x="100.3" y="174.4">~{SPI_CS}</text>
</g>
<g font-size="1.8" fill="#009600">
<text x="218.5" y="139.3">Y?</text>
<text x="28" y="179.4">~{FLASH_RESET}</text>
</g>
<g font-size="1.4" fill="#a90000">
<text x="172.5" y="35.4" transform="rotate(-90 172.5 35.4)">24</text>
<text x="175" y="35.4" transform="rotate(-90 175 35.4)">19</text>
<text x="177.5" y="34.9" transform="rotate(-90 177.5 34.9)">6</text>
<text x="180.1" y="35.4" transform="rotate(-90 180.1 35.4)">28</text>
<text x="155.1" y="40.4">25</text>
<text x="195.8" y="40.4">21</text>
<text x="155.1" y="46.7">26</text>
<text x="195.8" y="42.9">20</text>
<text x="155.1" y="49.3">27</text>
<text x="195.8" y="51.8">11</text>
<text x="195.8" y="49.3">12</text>
<text x="155.1" y="58.2">17</text>
<text x="155.1" y="55.6">18</text>
<text x="195.8" y="54.4">10</text>
<text x="196.2" y="59.4">8</text>
<text x="196.2" y="56.9">9</text>
<text x="155.1" y="64.5">23</text>
<text x="196.2" y="64.5">5</text>
<text x="196.2" y="62">7</text>
<text x="155.1" y="67.1">22</text>
<text x="196.2" y="69.6">3</text>
<text x="196.2" y="67.1">4</text>
<text x="155.1" y="73.4">31</text>
<text x="195.8" y="77.2">32</text>
<text x="196.2" y="74.7">1</text>
<text x="196.2" y="72.1">2</text>
<text x="195.8" y="82.3">29</text>
<text x="195.8" y="79.8">30</text>
<text x="195.8" y="84.8">13</text>
<text x="195.8" y="87.4">14</text>
<text x="195.8" y="91.2">15</text>
<text x="195.8" y="93.7">16</text>
<text x="176.3" y="102.7" transform="rotate(-90 176.3 102.7)">33</text>
</g>
<g font-size="1.4" fill="#006464">
<text x="159.8" y="41.4">RESETN</text>
<text x="190.2" y="41.4">RF0</text>
<text x="159.8" y="47.7">SMPSFILT1</text>
<text x="173.5" y="42.6" transform="rotate(-90 173.5 42.6)">VBAT1</text>
<text x="176" y="42.6" transform="rotate(-90 176 42.6)">VBAT2</text>
<text x="178.5" y="42.6" transform="rotate(-90 178.5 42.6)">VBAT3</text>
<text x="181.1" y="43.8" transform="rotate(-90 181.1 43.8)">VDD1V2</text>
<text x="190.2" y="43.9">RF1</text>
<text x="159.8" y="50.3">SMPSFILT2</text>
<text x="189.5" y="52.8">DIO1</text>
<text x="189.5" y="50.3">DIO0</text>
<text x="159.8" y="59.2">FXTAL1</text>
<text x="159.8" y="56.6">FXTAL0</text>
<text x="189.5" y="55.3">DIO2</text>
<text x="189.5" y="57.9">DIO3</text>
<text x="159.8" y="65.5">SXTAL0</text>
<text x="189.5" y="65.5">DIO6</text>
<text x="189.5" y="63">DIO5</text>
<text x="189.5" y="60.4">DIO4</text>
<text x="159.8" y="68">SXTAL1</text>
<text x="184.5" y="68">DIO7/BOOT</text>
<text x="189.5" y="70.6">DIO8</text>
<text x="159.8" y="74.4">TEST</text>
<text x="188.5" y="75.7">DIO10</text>
<text x="189.5" y="73.1">DIO9</text>
<text x="188.5" y="83.3">DIO13</text>
<text x="188.5" y="80.7">DIO12</text>
<text x="188.5" y="78.2">DIO11</text>
<text x="180.3" y="85.8">DIO14/ANATEST0</text>
<text x="185.8" y="88.4">ANATEST1</text>
<text x="189.2" y="92.2">ADC1</text>
<text x="189.2" y="94.7">ADC2</text>
<text x="177.3" y="98" transform="rotate(-90 177.3 98)">GND</text>
</g>
</svg>
